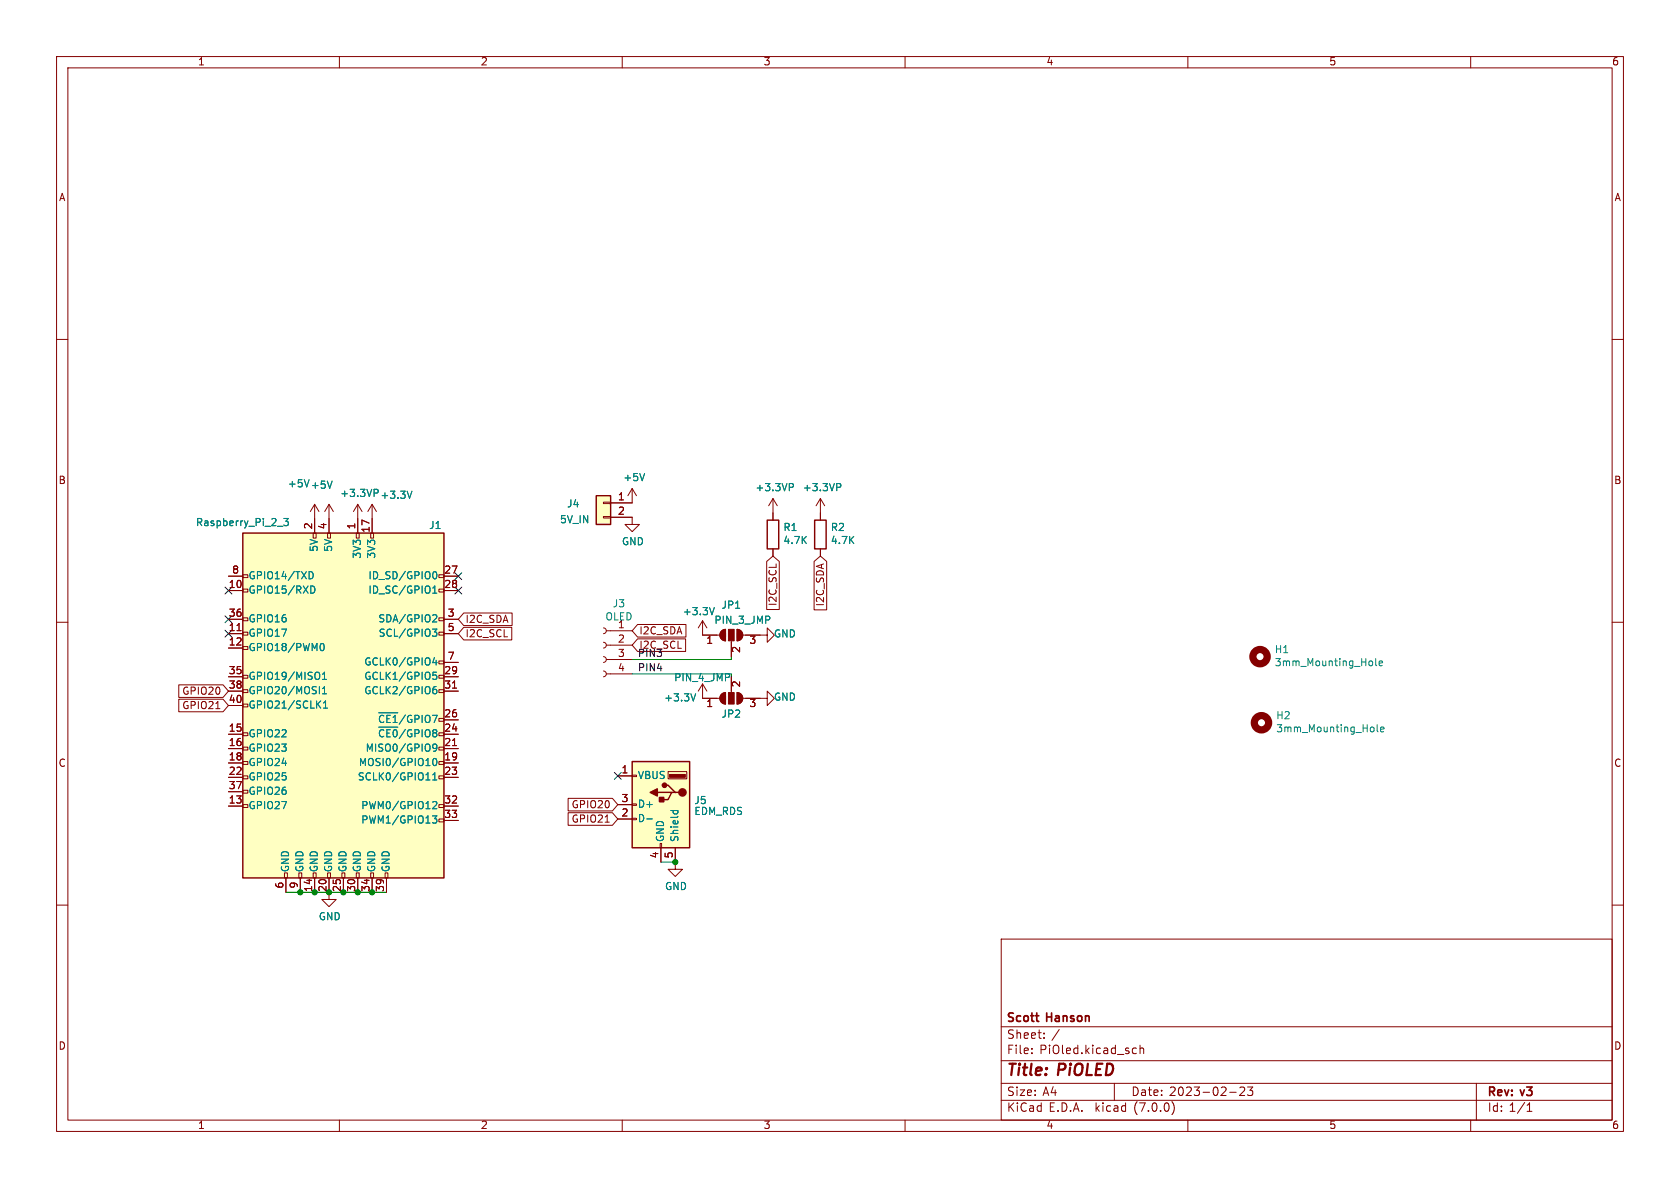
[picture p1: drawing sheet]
<svg xmlns="http://www.w3.org/2000/svg" width="297mm" height="210mm" viewBox="0 0 297 210" stroke-linecap="round" stroke-linejoin="round" font-family="sans-serif">
<g fill="none" stroke="#840000" stroke-width=".18">
<path d="M10 10h277v190h-277zM12 12h273v186h-273zM60 10v2M110 10v2M160 10v2M210 10v2M260 10v2M10 60h2M285 60h2M55.4 94.2h.5v.9h-.5zM55.6 89.2l-.7 1.2M55.6 89.2v5"/>
<path d="M55.6 89.2l.8 1.2M57.9 94.2h.5v.9h-.5zM58.2 89.2v5M58.2 89.2l-.8 1.2M58.2 89.2l.7 1.2M63 94.2h.5v.9h-.5zM63.2 89.2v5M63.2 89.2l-.7 1.2M63.2 89.2l.8 1.2M65.5 94.2h.5v.9h-.5zM65.8 89.2v5M65.8 89.2l-.8 1.2"/>
<path d="M65.8 89.2l.7 1.2M106.7 91.3h1.2v.3h-1.2zM106.7 88.8h1.2v.2h-1.2zM107.9 91.4h3.9v1.3h1.2l-1.2 1.3-1.3-1.3h1.3M111.8 86.4v2.5h-3.9M111.8 86.4l-.8 1.2M111.8 86.4l.7 1.2M135.5 99.3l1.2-1 1.1 1v8.4h-2.3zM136.7 88.1l-.8 1.3M136.7 88.1v3.8M136.7 97v1.3M136.7 88.1l.7 1.3"/>
<path d="M143.9 99.3l1.1-1 1.1 1v8.5h-2.2zM145 88.1l-.7 1.3M145 88.1v3.8M145 97v1.3M145 88.1l.8 1.3M10 110h2M40.4 104.4h2.5M40.4 112h2.5M40.4 114.6h2.5M40.4 101.9h2.5M40.4 119.6h2.5M40.4 109.5h2.5"/>
<path d="M41.9 111.5h.7M42.9 119.4h.9v.5h-.9zM42.9 114.3h.9v.5h-.9zM42.9 111.8h.9v.5h-.9zM42.9 109.2h.9v.5h-.9zM42.9 104.1h.9v.5h-.9zM42.9 101.6h.9v.5h-.9zM77.6 119.4h.9v.5h-.9zM77.6 116.8h.9v.5h-.9zM77.6 111.8h.9v.5h-.9zM77.6 109.2h.9v.5h-.9zM77.6 104.1h.9v.5h-.9z"/>
<path d="M77.6 101.6h.9v.5h-.9zM78.5 104.4h2.5M78.5 112h2.5M78.5 101.9h2.5M78.5 119.6h2.5M78.5 109.5h2.5M78.5 117.1h2.5M82 108.4h8.5v2.2h-8.5l-1-1.1zM82 110.9h8.5v2.2h-8.5l-1-1.1zM106.7 118.6l.3 .2 .2 .3-.2 .4-.3 .1M106.7 116.1l.3 .1 .2 .4-.2 .4-.3 .1M106.7 113.5l.3 .2 .2 .4-.2 .3-.3 .2"/>
<path d="M106.7 111l.3 .2 .2 .3-.2 .4-.3 .1M107.2 119.1h4.6M107.2 116.6h4.6M107.2 114h4.6M107.2 111.5h4.6M112.7 110.4h8.6v2.2h-8.6l-.9-1.1zM112.7 112.9h8.5v2.3h-8.5l-.9-1.2zM124.2 109.7l-.8 1.3M124.2 109.7v2.6h3.1M124.2 109.7l.8 1.3M127.6 111.5l.7-.2v2a1.02 1.02 0 0 1-1-.7 1.02 1.02 0 0 1 .3-1.1zM129.3 113.3v2.8"/>
<path d="M129.3 119.6v2.8M130.3 111.3a1.02 1.02 0 0 1 1 1 1.02 1.02 0 0 1-1 1zM131.3 112.3h4.3v-1.3l1.3 1.3-1.3 1.2v-1.2M285 110h2M31.6 123.6h7.8l1 1.1-1 1.1h-7.8zM31.6 121.1h7.8l1 1.1-1 1.1h-7.8zM38.1 125.3h.8M40.4 129.8h2.5M40.4 132.3h2.5M40.4 134.9h2.5M40.4 137.4h2.5M40.4 122.2h2.5"/>
<path d="M40.4 140h2.5M40.4 124.7h2.5M42.9 139.7h.9v.5h-.9zM42.9 137.2h.9v.5h-.9zM42.9 134.6h.9v.5h-.9zM42.9 132.1h.9v.5h-.9zM42.9 129.5h.9v.5h-.9zM42.9 124.5h.9v.5h-.9zM42.9 121.9h.9v.5h-.9zM77.6 137.2h.9v.5h-.9zM77.6 134.6h.9v.5h-.9zM77.6 132.1h.9v.5h-.9z"/>
<path d="M77.6 121.9h.9v.5h-.9zM78.5 129.8h2.5M78.5 132.3h2.5M78.5 134.9h2.5M78.5 137.4h2.5M78.5 127.3h2.5M78.5 122.2h2.5M80 131.8h.7M80 121.6h.7M109.2 137.2h2.6M111.8 137h.7v.3h-.7zM118.1 136.4h3.3v1.3h-3.3z"/>
<path d="M124.2 120.9v2.5h3.1M124.2 120.9l-.8 1.3M124.2 120.9l.8 1.3M127.6 122.7l.7-.3v2.1a1.02 1.02 0 0 1-1-.7 1.02 1.02 0 0 1 .3-1.1zM130.3 122.4a1.02 1.02 0 0 1 1 1 1.02 1.02 0 0 1-1 1.1zM131.3 123.4h4.3v-1.2l1.3 1.2-1.3 1.3v-1.3M10 160h2M40.4 142.5h2.5M42.9 142.2h.9v.5h-.9zM50.3 154.3h.5v.9h-.5zM50.5 155.2v2.5M52.8 154.3h.5v.9h-.5z"/>
<path d="M53.1 155.2v2.5M55.4 154.3h.5v.9h-.5zM55.6 155.2v2.5M57.9 154.3h.5v.9h-.5zM58.2 155.2v3.8h1.2l-1.2 1.3-1.3-1.3h1.3M60.5 154.3h.5v.9h-.5zM60.7 155.2v2.5M63 154.3h.5v.9h-.5zM63.2 155.2v2.5M65.5 154.3h.5v.9h-.5zM65.8 155.2v2.5M68.1 154.3h.5v.9h-.5z"/>
<path d="M68.3 155.2v2.5M77.6 144.8h.9v.5h-.9zM77.6 142.2h.9v.5h-.9zM78.5 142.5h2.5M78.5 145h2.5M100.4 141.1h7.9l.9 1.1-.9 1.2h-7.9zM100.4 143.7h7.9l.9 1.1-.9 1.1h-7.9zM107 145.3h.7M109.2 144.8h2.6M109.2 142.2h2.6M111.8 144.7h.7v.2h-.7zM111.8 142.1h.7v.3h-.7z"/>
<path d="M116.7 149.1h.3v.8h-.3zM116.8 149.9v2.5M119.4 149.9v3.8h1.2l-1.2 1.2-1.3-1.2h1.3M285 160h2M177 166h108v32h-108zM60 198v2M110 198v2M160 198v2M177 194.5h108M177 191.5h108M177 187.5h108M177 181.5h108"/>
<path d="M182.4 186.1v.2M182.4 185.3v.2M184.6 183.4v.2M184.6 182.6v.2M197 191.5v3M200.5 185.3h.4M200.9 186.2l-.4 .1M201.5 185.4l.3-.1h.3l.1 1M201.5 184.8v1.5M207.2 194.8a1.74 1.74 0 0 1 0 2.2M210 198v2M217.4 193.1h1.1"/>
<path d="M219.2 192.3l.6-.1 .2 .1v.3l-.9 1.1h.9M220.5 192.2h1l-.5 .5 .4 .2v.6l-.2 .2h-.4l-.3-.2M260 198v2M261 191.5v6.5M270 196.5h.8M270 195.4l.4-.4v1.5"/>
</g>
<g fill="none" stroke="#008484" stroke-width=".18">
<path d="M49 93h1M50.2 91.7h.8l-.5 .4 .4 .2v.5l-.2 .1-.5-.1M58.7 85l-.4 1.3M66.1 86.5l.7 .1M66.7 87.1l-.6 .1M72.8 86.8l-.4 1.3M114 83.7l-.5 1.3M139.5 85.5h.5l.3 .2-.2 .4h-.6M147.9 85.5h.5l.3 .2-.2 .4h-.6M54.6 101.1a.64 .64 0 0 1 .8 .6 .64 .64 0 0 1-.8 .6M54.9 103.6a.64 .64 0 0 1 .8 .6 .64 .64 0 0 1-.8 .7M56.6 114l.3-.2a.68 .68 0 0 1 .4 .6 .68 .68 0 0 1-.4 .6l-.3-.2"/>
<path d="M57 119.2l.4-.4v1.3M76.4 111.2h.8l-.4 .5 .4 .1v.4l-.2 .3h-.4M76.5 104.9h.7M76.5 104l.4-.4v1.3M76.6 101.2l.2-.1a.68 .68 0 0 1 .4 .6 .68 .68 0 0 1-.4 .6l-.2-.1M76.7 108.7h.4l.1 .3-.8 .9h.8M76.8 116.2l-.3 .9h.8M77.1 116.7v.9M77.2 118.8h-.6l-.1 .6 .2-.1 .4 .1 .1 .2v.4l-.2 .1-.5-.1M126.3 107.4l-.4 1.3M242.6 117v.6M243.2 116.4v1.1l.2 .2"/>
<path d="M243.8 117.3l.6-.2v-.2l-.4-.1-.2 .2 .1 .6h.5M56.2 124.5l.5 .7M56.7 123.9l-.7 .7M57 120.1h.7M57 122.6h.7M57 121.7l.4-.3v1.2M57.2 125.2h.7M57.2 124.3l.3-.4v1.3M67 128.5h3.3M67 126h3.3M67.9 126.6l-.3-.1h-.3l-.2 .5M68.4 129v1.3"/>
<path d="M69 126.5h-.6v1.2M69.5 126.8l.3-.3v1.2M71.7 128.9l-1.1 1.7M71.7 126.4l-1.1 1.6M72.8 126.5h-.5l-.3 .5M73.4 129v1.3M74.1 126.9l-.1-.4h-.6v1.2M74.6 126.5v1.2M74.6 129v1.3M75.2 126.9a.42 .42 0 0 1 .4-.5 .42 .42 0 0 1 .4 .5M75.3 137.9h.7M76.4 126.5h.9l-.6 1.2"/>
<path d="M76.5 122.1l.2-.2h.3l.2 .2v.3l-.2 .2h-.3l-.2-.2M76.5 132.1l.2 .2h.3l.2-.2M76.5 137.9h.7M76.5 137l.4-.4v1.3M76.6 134.2l.2-.1a.68 .68 0 0 1 .4 .6 .68 .68 0 0 1-.4 .6l-.2-.1-.1-.3zM77.1 121.4h-.4l-.2 .5M77.2 131.8a.84 .84 0 0 1-.3 1h-.3M123 122.6l-.4 1.3M242.9 128.6v.7M243.5 128.1v1.1l.1 .2M244.1 128.9l.6-.1-.1-.2-.4-.1-.1 .2v.6h.5M76.4 144.2h.8l-.4 .5 .4 .1v.6l-.2 .1-.6-.1"/>
<path d="M76.5 141.8l.5-.1 .2 .4-.8 .9h.8M114.3 144.8h1M118.6 143.3h1.2M119.1 143.3l-.1 .3M119.8 143.3v.3"/>
</g>
<g fill="#ffffc2" stroke="#ffffc2" stroke-width=".18">
<path d="M105.4 87.6h2.5v5.1h-2.5z"/>
<path d="M42.9 94.2h35.6v61h-35.6z"/>
<path d="M111.8 134.6h10.1v15.3h-10.1z"/>
</g>
<path d="M42.9 94.2h35.6v61h-35.6zM105.4 87.6h2.5v5.1h-2.5zM135.6 91.9h2.1v5.1h-2.1zM144 91.9h2v5.1h-2zM111.8 134.6h10.1v15.3h-10.1zM117.5 138.8h.6l1.3 1.3h.6M116.2 140.1h2.5M119.4 140.1h-.7l-.6 1.3h-1.3" fill="none" stroke="#840000" stroke-width=".25"/>
<g fill="none" stroke="#840000" stroke-width="1.3">
<circle cx="222.8" cy="116.1" r="1.27"/>
<circle cx="223" cy="127.8" r="1.27"/>
</g>
<g fill="#840000" stroke="#840000" stroke-width=".18">
<path d="M127.6 122.7l.7-.3v2.1a1.02 1.02 0 0 1-1-.7 1.02 1.02 0 0 1 .3-1.1z"/>
<path d="M128.8 122.4h1v2.1h-1z"/>
<path d="M130.3 122.4a1.02 1.02 0 0 1 1 1 1.02 1.02 0 0 1-1 1.1z"/>
<path d="M127.6 111.5l.7-.2v2a1.02 1.02 0 0 1-1-.7 1.02 1.02 0 0 1 .3-1.1z"/>
<path d="M128.8 111.3h1v2h-1z"/>
<path d="M130.3 111.3a1.02 1.02 0 0 1 1 1 1.02 1.02 0 0 1-1 1z"/>
<path d="M118.4 136.9h2.8v.5h-2.8z"/>
</g>
<g fill="#840000" stroke="#840000" stroke-width=".25">
<path d="M114.9 140.1l1.3-.7v1.3z"/>
<path d="M116.6 141h.7v.7h-.7z"/>
<circle cx="120.6" cy="140.1" r=".63"/>
<circle cx="117.5" cy="138.8" r=".38"/>
</g>
<path d="M111.8 119.1h17.5v.5M129.3 116.1v.5h-17.5M50.5 157.7h17.8M116.8 152.4h2.6" fill="none" stroke="#008400" stroke-width=".18"/>
<path d="M39.8 108.9l1.2 1.2M39.8 103.8l1.2 1.2M39.8 111.4l1.2 1.2M41 108.9l-1.2 1.2M41 103.8l-1.2 1.2M41 111.4l-1.2 1.2M80.4 101.2l1.2 1.3M80.4 103.8l1.2 1.2M81.6 101.2l-1.2 1.3M81.6 103.8l-1.2 1.2M108.6 136.6l1.2 1.2M109.8 136.6l-1.2 1.2" fill="none" stroke="#000084" stroke-width=".18"/>
<g fill="#008400" stroke="#008400" stroke-width=".18">
<circle cx="58.2" cy="157.7" r=".46"/>
<circle cx="63.2" cy="157.7" r=".46"/>
<circle cx="60.7" cy="157.7" r=".46"/>
<circle cx="55.6" cy="157.7" r=".46"/>
<circle cx="53.1" cy="157.7" r=".46"/>
<circle cx="65.8" cy="157.7" r=".46"/>
<circle cx="119.4" cy="152.4" r=".46"/>
</g>
<g font-size="2.8" fill="#840000">
<text x="178" y="190.8">Title:</text>
<text x="187.1" y="190.8">PiOLED</text>
</g>
<g font-size="2.1" fill="#840000">
<text x="178" y="183.9">Sheet:</text>
<text x="178" y="181.1">Scott</text>
<text x="185.1" y="181.1">Hanson</text>
<text x="185.9" y="183.9">/</text>
<text x="178" y="186.6">File:</text>
<text x="183.8" y="186.6">PiOled.kicad_sch</text>
<text x="178" y="196.8">KiCad</text>
<text x="178" y="194">Size:</text>
<text x="184.3" y="194">A4</text>
<text x="185.4" y="196.8">E.D.A.</text>
<text x="193.7" y="196.8">kicad</text>
<text x="200" y="194">Date:</text>
<text x="200.6" y="196.8">(7.0.0)</text>
<text x="206.7" y="194">2023-02-23</text>
<text x="263" y="194.2">Rev:</text>
<text x="263" y="196.8">Id: 1/1</text>
<text x="269" y="194.2">v3</text>
</g>
<g font-size="1.8" fill="#840000">
<text x="35" y="11.8">1</text>
<text x="85" y="11.8">2</text>
<text x="135" y="11.8">3</text>
<text x="185" y="11.8">4</text>
<text x="235" y="11.8">5</text>
<text x="285" y="11.8">6</text>
<text x="10.4" y="35.8">A</text>
<text x="285.4" y="35.8">A</text>
<text x="10.3" y="85.8">B</text>
<text x="109.2" y="88.6">1</text>
<text x="285.3" y="85.8">B</text>
<text x="55.4" y="93.6" transform="rotate(-90 55.4 93.6)">2</text>
<text x="57.9" y="93.6" transform="rotate(-90 57.9 93.6)">4</text>
<text x="63" y="93.6" transform="rotate(-90 63 93.6)">1</text>
<text x="65.5" y="94.2" transform="rotate(-90 65.5 94.2)">17</text>
<text x="109.2" y="91.2">2</text>
<text x="41" y="101.6">8</text>
<text x="78.5" y="101.6">27</text>
<text x="40.4" y="104.1">10</text>
<text x="78.5" y="104.1">28</text>
<text x="137.6" y="107.3" transform="rotate(-90 137.6 107.3)">I2C_SCL</text>
<text x="146" y="107.3" transform="rotate(-90 146 107.3)">I2C_SDA</text>
<text x="40.4" y="111.8">11</text>
<text x="40.4" y="109.2">36</text>
<text x="79.1" y="109.2">3</text>
<text x="79.1" y="111.8">5</text>
<text x="82.3" y="110.4">I2C_SDA</text>
<text x="82.3" y="112.9">I2C_SCL</text>
<text x="109.2" y="113.8">2</text>
<text x="113" y="112.4">I2C_SDA</text>
<text x="40.4" y="114.3">12</text>
<text x="40.4" y="119.4">35</text>
<text x="78.5" y="119.4">29</text>
<text x="79.1" y="116.8">7</text>
<text x="109.2" y="116.3">3</text>
<text x="109.2" y="118.9">4</text>
<text x="113" y="115">I2C_SCL</text>
<text x="124.8" y="114.2">1</text>
<text x="131.2" y="115.5" transform="rotate(-90 131.2 115.5)">2</text>
<text x="132.4" y="114.2">3</text>
<text x="32.1" y="125.6">GPIO21</text>
<text x="32.1" y="123.1">GPIO20</text>
<text x="40.4" y="121.9">38</text>
<text x="40.4" y="124.5">40</text>
<text x="78.5" y="121.9">31</text>
<text x="124.8" y="125.3">1</text>
<text x="131.2" y="121.6" transform="rotate(-90 131.2 121.6)">2</text>
<text x="132.4" y="125.3">3</text>
<text x="40.4" y="129.5">15</text>
<text x="78.5" y="129.5">24</text>
<text x="78.5" y="127">26</text>
<text x="10.3" y="135.8">C</text>
<text x="40.4" y="132.1">16</text>
<text x="40.4" y="134.6">18</text>
<text x="40.4" y="137.2">22</text>
<text x="78.5" y="134.6">19</text>
<text x="78.5" y="132.1">21</text>
<text x="78.5" y="137.2">23</text>
<text x="109.8" y="136.9">1</text>
<text x="285.3" y="135.8">C</text>
<text x="40.4" y="142.2">13</text>
<text x="40.4" y="139.7">37</text>
<text x="78.5" y="142.2">32</text>
<text x="100.9" y="143.2">GPIO20</text>
<text x="109.8" y="142">3</text>
<text x="78.5" y="144.8">33</text>
<text x="100.9" y="145.7">GPIO21</text>
<text x="109.8" y="144.5">2</text>
<text x="116.6" y="151.8" transform="rotate(-90 116.6 151.8)">4</text>
<text x="119.1" y="151.8" transform="rotate(-90 119.1 151.8)">5</text>
<text x="50.3" y="157.1" transform="rotate(-90 50.3 157.1)">6</text>
<text x="52.8" y="157.1" transform="rotate(-90 52.8 157.1)">9</text>
<text x="55.4" y="157.7" transform="rotate(-90 55.4 157.7)">14</text>
<text x="57.9" y="157.7" transform="rotate(-90 57.9 157.7)">20</text>
<text x="60.5" y="157.7" transform="rotate(-90 60.5 157.7)">25</text>
<text x="63" y="157.7" transform="rotate(-90 63 157.7)">30</text>
<text x="65.5" y="157.7" transform="rotate(-90 65.5 157.7)">34</text>
<text x="68.1" y="157.7" transform="rotate(-90 68.1 157.7)">39</text>
<text x="10.3" y="185.8">D</text>
<text x="285.3" y="185.8">D</text>
<text x="35" y="199.8">1</text>
<text x="85" y="199.8">2</text>
<text x="135" y="199.8">3</text>
<text x="185" y="199.8">4</text>
<text x="235" y="199.8">5</text>
<text x="285" y="199.8">6</text>
</g>
<g font-size="1.8" fill="#008484">
<text x="50.8" y="86.4">+5V +5V</text>
<text x="60.1" y="88.1">+3.3VP</text>
<text x="67.2" y="88.5">+3.3V</text>
<text x="100.2" y="90">J4</text>
<text x="110.1" y="85.3">+5V</text>
<text x="133.5" y="87.1">+3.3VP</text>
<text x="141.9" y="87.1">+3.3VP</text>
<text x="34.6" y="93.3">Raspberry_Pi_2_3</text>
<text x="75.8" y="93.8">J1</text>
<text x="98.9" y="92.8">5V_IN</text>
<text x="138.4" y="94.1">R1</text>
<text x="146.8" y="94.1">R2</text>
<text x="56.5" y="97.7" transform="rotate(-90 56.5 97.7)">5V</text>
<text x="59" y="97.7" transform="rotate(-90 59 97.7)">5V</text>
<text x="64.1" y="98.9" transform="rotate(-90 64.1 98.9)">3V3</text>
<text x="66.6" y="98.9" transform="rotate(-90 66.6 98.9)">3V3</text>
<text x="109.9" y="96.7">GND</text>
<text x="138.4" y="96.5">4.7K</text>
<text x="146.8" y="96.5">4.7K</text>
<text x="43.9" y="105.2">GPIO15/RXD</text>
<text x="43.9" y="102.7">GPIO14/TXD</text>
<text x="65" y="102.7">ID_SD/GPIO0</text>
<text x="65" y="105.2">ID_SC/GPIO1</text>
<text x="108.3" y="107.6">J3</text>
<text x="127.5" y="107.9">JP1</text>
<text x="43.9" y="112.8">GPIO17</text>
<text x="43.9" y="110.3">GPIO16</text>
<text x="66.8" y="110.3">SDA/GPIO2</text>
<text x="66.8" y="112.8">SCL/GPIO3</text>
<text x="107" y="109.9">OLED</text>
<text x="109.2" y="111.3">1</text>
<text x="120.7" y="109">+3.3V</text>
<text x="126.2" y="110.6">PIN_3_JMP</text>
<text x="136.8" y="113">GND</text>
<text x="43.9" y="115.4">GPIO18/PWM0</text>
<text x="64.3" y="117.9">GCLK0/GPIO4</text>
<text x="225.3" y="115.7">H1</text>
<text x="225.3" y="118">3mm_Mounting_Hole</text>
<text x="43.9" y="120.5">GPIO19/MISO1</text>
<text x="43.9" y="123">GPIO20/MOSI1</text>
<text x="43.9" y="125.5">GPIO21/SCLK1</text>
<text x="64.3" y="120.5">GCLK1/GPIO5</text>
<text x="64.3" y="123">GCLK2/GPIO6</text>
<text x="117.4" y="124.3">+3.3V</text>
<text x="119.1" y="120.7">PIN_4_JMP</text>
<text x="136.8" y="124.1">GND</text>
<text x="43.9" y="130.6">GPIO22</text>
<text x="66.7" y="131.2">~{CE0}/GPIO8</text>
<text x="66.7" y="128.7">~{CE1}/GPIO7</text>
<text x="127.5" y="127.1">JP2</text>
<text x="225.6" y="127.4">H2</text>
<text x="225.6" y="129.7">3mm_Mounting_Hole</text>
<text x="43.9" y="133.2">GPIO23</text>
<text x="43.9" y="135.7">GPIO24</text>
<text x="63.3" y="135.7">MOSI0/GPIO10</text>
<text x="64.5" y="133.2">MISO0/GPIO9</text>
<text x="112.8" y="138">VBUS</text>
<text x="43.9" y="143.3">GPIO27</text>
<text x="43.9" y="138.2">GPIO25</text>
<text x="43.9" y="140.8">GPIO26</text>
<text x="63.1" y="138.2">SCLK0/GPIO11</text>
<text x="63.7" y="143.3">PWM0/GPIO12</text>
<text x="112.8" y="143.1">D+</text>
<text x="122.7" y="142.4">J5</text>
<text x="63.7" y="145.9">PWM1/GPIO13</text>
<text x="112.8" y="145.6">D-</text>
<text x="117.7" y="148.8" transform="rotate(-90 117.7 148.8)">GND</text>
<text x="120.2" y="148.8" transform="rotate(-90 120.2 148.8)">Shield</text>
<text x="122.7" y="144.3">EDM_RDS</text>
<text x="51.4" y="154.2" transform="rotate(-90 51.4 154.2)">GND</text>
<text x="53.9" y="154.2" transform="rotate(-90 53.9 154.2)">GND</text>
<text x="56.5" y="154.2" transform="rotate(-90 56.5 154.2)">GND</text>
<text x="59" y="154.2" transform="rotate(-90 59 154.2)">GND</text>
<text x="61.5" y="154.2" transform="rotate(-90 61.5 154.2)">GND</text>
<text x="64.1" y="154.2" transform="rotate(-90 64.1 154.2)">GND</text>
<text x="66.6" y="154.2" transform="rotate(-90 66.6 154.2)">GND</text>
<text x="69.2" y="154.2" transform="rotate(-90 69.2 154.2)">GND</text>
<text x="117.5" y="157.6">GND</text>
<text x="56.3" y="163">GND</text>
</g>
<g font-size="1.8">
<text x="112.8" y="116.3">PIN3</text>
<text x="112.8" y="118.9">PIN4</text>
</g>
</svg>
